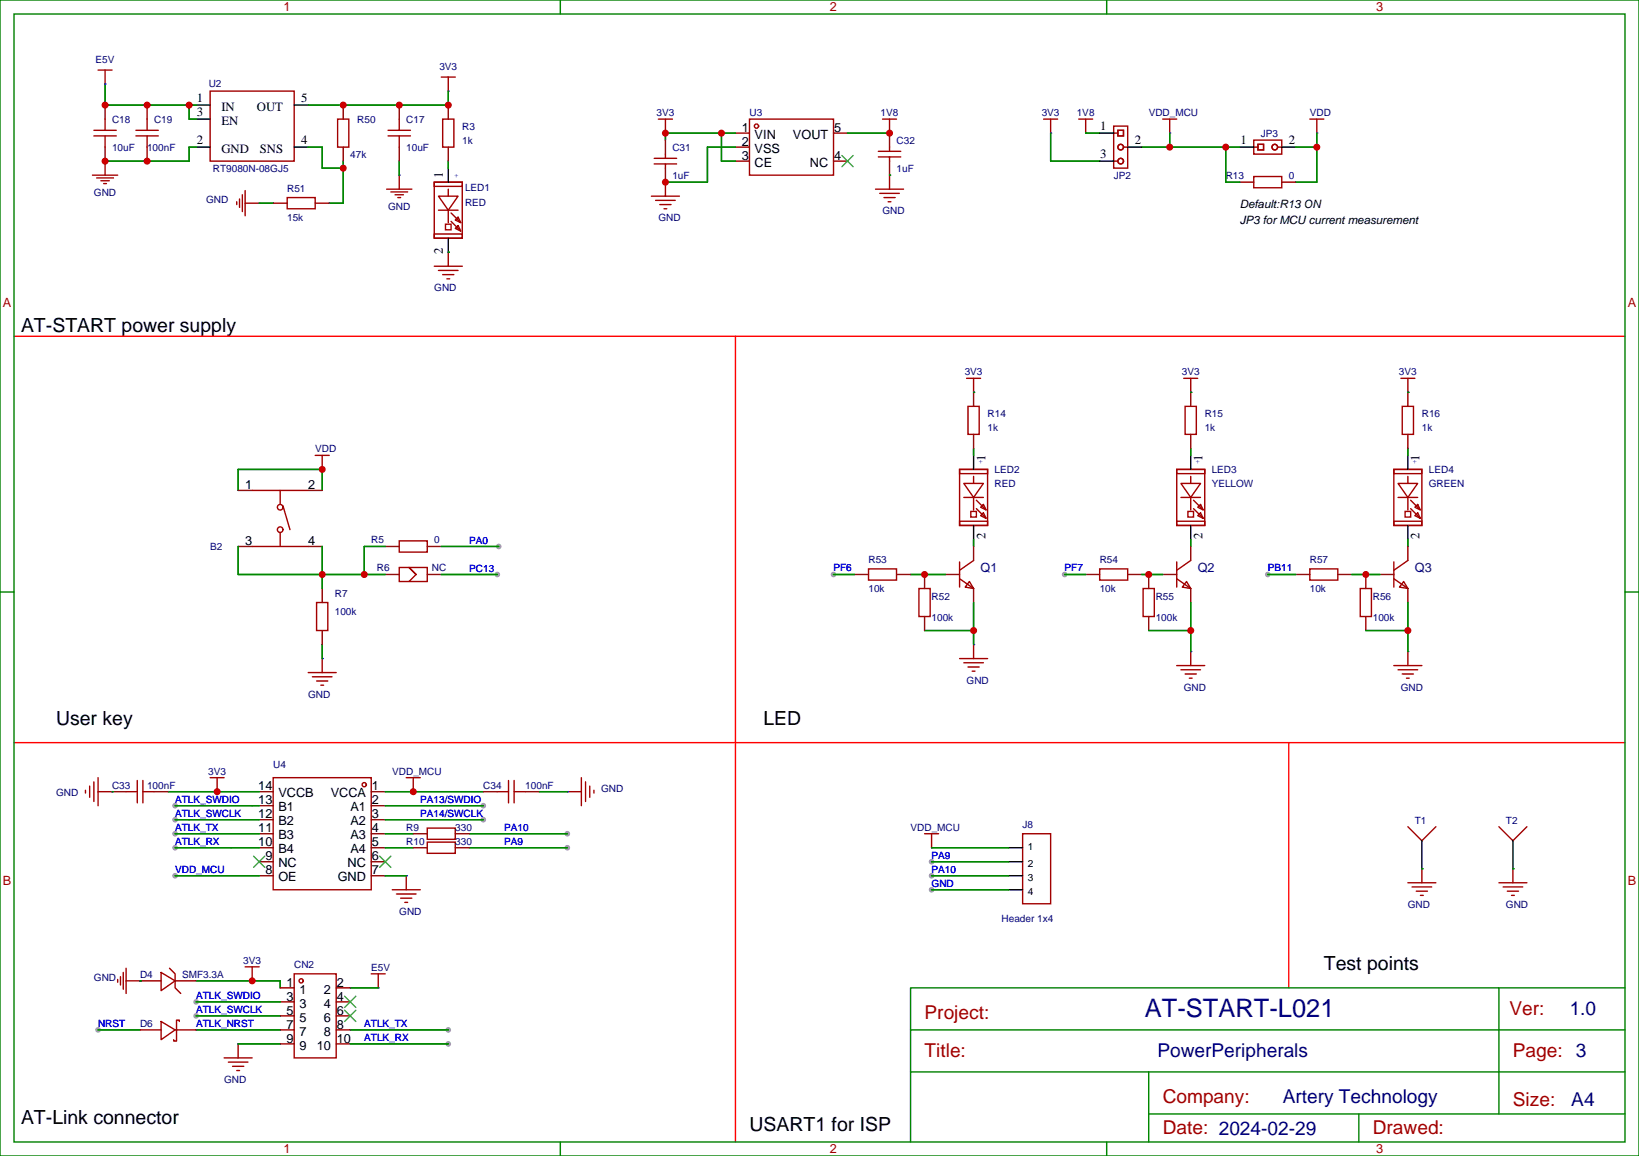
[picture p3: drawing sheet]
<svg xmlns="http://www.w3.org/2000/svg" width="413mm" height="291mm" viewBox="0 0 413 291" stroke-linecap="round" stroke-linejoin="round" font-family="sans-serif">
<g fill="#999">
<circle cx="49.4" cy="255.8" r=".71"/>
<circle cx="234.6" cy="217" r=".71"/>
<circle cx="234.6" cy="220.5" r=".71"/>
<circle cx="234.6" cy="224" r=".71"/>
<circle cx="112.9" cy="259.3" r=".71"/>
<circle cx="112.9" cy="262.8" r=".71"/>
<circle cx="125.2" cy="144.6" r=".71"/>
<circle cx="125.6" cy="137.6" r=".71"/>
<circle cx="24.7" cy="259.3" r=".71"/>
<circle cx="44.1" cy="220.5" r=".71"/>
<circle cx="49.4" cy="252.2" r=".71"/>
<circle cx="142.9" cy="213.4" r=".71"/>
<circle cx="44.1" cy="202.8" r=".71"/>
<circle cx="121.7" cy="202.8" r=".71"/>
<circle cx="121.7" cy="206.4" r=".71"/>
<circle cx="44.1" cy="206.4" r=".71"/>
<circle cx="44.1" cy="213.4" r=".71"/>
<circle cx="44.1" cy="209.9" r=".71"/>
<circle cx="142.9" cy="209.9" r=".71"/>
<circle cx="209.9" cy="144.6" r=".71"/>
<circle cx="268.1" cy="144.6" r=".71"/>
<circle cx="319.3" cy="144.6" r=".71"/>
</g>
<path d="M329.8 30h3.6M331.6 30v3.5" fill="none" stroke="#a10000" stroke-width=".35"/>
<circle cx="331.6" cy="33.5" r=".18" fill="#00f"/>
<path d="M93.5 245.2h3.5M95.2 245.2v3.5" fill="none" stroke="#a10000" stroke-width=".35"/>
<circle cx="95.2" cy="248.7" r=".18" fill="#00f"/>
<path d="M56.4 266.3h7.1M57.5 267.4h4.9M58.6 268.5h2.8M59.6 269.5h.7M60 262.8v3.5" fill="none" stroke="#a10000" stroke-width=".35"/>
<circle cx="60" cy="262.8" r=".18" fill="#00f"/>
<path d="M77.6 169.3h7.1M78.7 170.4h4.9M79.7 171.4h2.8M80.8 172.5h.7M81.1 165.8v3.5" fill="none" stroke="#a10000" stroke-width=".35"/>
<circle cx="81.1" cy="165.8" r=".18" fill="#00f"/>
<path d="M79.4 114.7h3.5M81.1 114.7v3.5" fill="none" stroke="#a10000" stroke-width=".35"/>
<circle cx="81.1" cy="118.2" r=".18" fill="#00f"/>
<path d="M232.8 209.9h3.6M234.6 209.9v3.5" fill="none" stroke="#a10000" stroke-width=".35"/>
<circle cx="234.6" cy="213.4" r=".18" fill="#00f"/>
<path d="M3.5 84.7h405.7M185.2 84.7v202.8M3.5 187h405.7M324.6 187v61.7" fill="none" stroke="#f00" stroke-width=".35"/>
<path d="M381 218.7v3.5M377.5 222.2h7M378.5 223.3h5M379.6 224.4h2.8M380.6 225.4h.8" fill="none" stroke="#a10000" stroke-width=".35"/>
<circle cx="381" cy="218.7" r=".18" fill="#00f"/>
<path d="M358.1 218.7v3.5M354.5 222.2h7.1M355.6 223.3h4.9M356.7 224.4h2.8M357.7 225.4h.7" fill="none" stroke="#a10000" stroke-width=".35"/>
<circle cx="358.1" cy="218.7" r=".18" fill="#00f"/>
<g fill="none" stroke="#a10000" stroke-width=".35">
<path d="M315.7 35.3h7.1v3.5h-7.1zM315.7 37h1.1M316.8 36.3h1.4v1.4h-1.4zM321.7 37h1.1M296.3 118.2h7.1v14.1h-7.1zM296.3 118.2h7.1v1h-7.1zM299.9 119.9v1.8M351 118.2h7.1v14.1h-7.1zM351 118.2h7.1v1h-7.1zM354.5 119.9v1.8M296.3 131.2h7.1v1.1h-7.1zM297.4 121.7h4.9l-2.4 3.5z"/>
<path d="M297.4 125.2h4.9M299.2 128.8h1.4v1.4h-1.4zM299.9 125.2v3.2M300.6 125.9l2.1 2.2M300.6 128.1l2.1 2.1M302.3 129.1l.7 1.4-1.4-.7zM302.3 127l.7 1.4-1.4-.7zM351 131.2h7.1v1.1h-7.1zM352.1 121.7h4.9l-2.5 3.5zM352.1 125.2h4.9M353.8 128.8h1.4v1.4h-1.4zM354.5 125.2v3.2"/>
<path d="M355.2 125.9l2.2 2.2M355.2 128.1l2.2 2.1M357 129.1l.7 1.4-1.4-.7zM357 127l.7 1.4-1.4-.7zM100.5 142.9h7.1v3.5h-7.1zM104.8 144.6l-1.8-1.7 1.8 1.7M104.8 144.6l-1.8 1.8M257.5 209.9h7.1v17.6h-7.1zM354.5 208.1l3.6 3.6 3.5-3.6M377.5 208.1l3.5 3.6 3.5-3.6"/>
<circle cx="321" cy="37" r=".71"/>
</g>
<path d="M312.2 37h3.5M322.8 37h3.5M299.9 114.7v3.5M354.5 114.7v3.5M299.9 132.3v3.5M354.5 132.3v3.5M254 213.4h3.5M254 217h3.5M358.1 211.7v7M381 211.7v7M254 220.5h3.5M254 224h3.5" fill="none" stroke="#000" stroke-width=".35"/>
<path d="M97 144.6h3.5M107.6 144.6h3.5" fill="none" stroke="#870000" stroke-width=".35"/>
<g fill="none" stroke="#008700" stroke-width=".35">
<path d="M326.3 37h5.3M331.6 33.5v12.4h-5.3M299.9 112.9v1.8M354.5 112.9v1.8M60 123.5v-5.3h21.1v5.3M81.1 162.3v3.5M234.6 213.4h19.4M234.6 217h19.4M234.6 220.5h19.4M234.6 224h19.4M49.4 246.9h21.2v1.8M49.4 255.8h21.2"/>
<path d="M49.4 259.3h21.2M88.2 248.7h7M60 262.8h10.6"/>
</g>
<g fill="#008700">
<circle cx="381" cy="218.7" r=".18"/>
<circle cx="358.1" cy="218.7" r=".18"/>
</g>
<g fill="none" stroke="#a10000" stroke-width=".35">
<path d="M271.6 30h3.6M273.4 30v3.5M315.7 44.4h7.1v2.9h-7.1zM63.5 137.6h14.1M63.5 123.5h14.1M70.6 123.5v3.5M70.6 134.1v3.5M71.3 127.4l1.7 5.9M100.5 136.2h7.1v2.8h-7.1zM79.7 151.7h2.8v7h-2.8zM74.1 245.2h10.6v21.1h-10.6z"/>
<circle cx="70.6" cy="133.3" r=".71"/>
<circle cx="70.6" cy="127.7" r=".71"/>
<circle cx="75.8" cy="246.9" r=".53"/>
</g>
<g fill="none" stroke="#870000" stroke-width=".35">
<path d="M312.2 45.9h3.5M322.8 45.9h3.5M60 137.6h3.5M60 123.5h3.5M77.6 137.6h3.5M77.6 123.5h3.5M97 137.6h3.5M107.6 137.6h3.5M81.1 148.2v3.5M81.1 158.7v3.6M70.6 248.7h3.5M70.6 252.2h3.5"/>
<path d="M70.6 259.3h3.5M70.6 255.8h3.5M84.7 248.7h3.5M84.7 252.2h3.5M84.7 259.3h3.5M84.7 255.8h3.5M70.6 262.8h3.5M84.7 262.8h3.5"/>
</g>
<path d="M60 137.6v7h37M81.1 137.6v10.6M97 137.6h-5.3v7M111.1 137.6h14.5M299.9 135.8v1.8M354.5 135.8v1.8M111.1 144.6h14.1M88.2 259.3h24.7M88.2 262.8h24.7" fill="none" stroke="#008700" stroke-width=".35"/>
<path d="M86.8 254.4l2.8 2.8M86.8 250.8l2.8 2.8M89.6 254.4l-2.8 2.8M89.6 250.8l-2.8 2.8" fill="none" stroke="#3c3" stroke-width=".35"/>
<g fill="none" stroke="#008000" stroke-width=".35">
<path d="M0 0h412.7v291h-412.7zM3.5 3.5h405.7v284h-405.7zM141.1 0v3.5M278.7 0v3.5M0 149h3.5M409.2 149h3.5M377.5 248.7v31.8M409.2 259.3h-179.9v10.6M409.2 248.7h-179.9v10.6M289.3 269.9v17.6M409.2 269.9h-179.9v17.6M141.1 287.5v3.5"/>
<path d="M278.7 287.5v3.5M289.3 280.5h119.9M342.2 280.5v7"/>
</g>
<circle cx="273.4" cy="33.5" r=".18" fill="#00f"/>
<path d="M292.8 30h3.5M294.6 30v3.5" fill="none" stroke="#a10000" stroke-width=".35"/>
<circle cx="294.6" cy="33.5" r=".18" fill="#00f"/>
<path d="M287.5 37h24.7M294.6 33.5v3.5M308.7 37v8.9h3.5M24.7 259.3h10.6" fill="none" stroke="#008700" stroke-width=".35"/>
<path d="M262.8 30h3.5M264.6 30v3.5M40.6 257.2l3.5 2.1-3.5 2.5zM45.2 257.2v-.4h-.8v5.3h-.7v-.3" fill="none" stroke="#a10000" stroke-width=".35"/>
<path d="M35.3 259.3h5.3M44.1 259.3h5.3" fill="none" stroke="#870000" stroke-width=".35"/>
<circle cx="264.6" cy="33.5" r=".18" fill="#00f"/>
<path d="M264.6 33.5v7.1h12.3M273.4 33.5h3.5" fill="none" stroke="#008700" stroke-width=".35"/>
<path d="M61.7 243.4h3.6M63.5 243.4v3.5" fill="none" stroke="#a10000" stroke-width=".35"/>
<circle cx="63.5" cy="246.9" r=".18" fill="#00f"/>
<g fill="none" stroke="#a10000" stroke-width=".35">
<path d="M68.8 195.8h24.7v28.2h-24.7zM102.3 195.8h3.5M104.1 195.8v3.5"/>
<circle cx="91.7" cy="197.6" r=".53"/>
</g>
<g fill="none" stroke="#870000" stroke-width=".35">
<path d="M65.3 199.3h3.5M93.5 199.3h3.5M65.3 202.8h3.5M65.3 206.4h3.5M65.3 209.9h3.5M65.3 213.4h3.5M65.3 217h3.5M93.5 202.8h3.5M93.5 206.4h3.5M93.5 209.9h3.5M93.5 213.4h3.5M93.5 217h3.5"/>
<path d="M65.3 220.5h3.5M93.5 220.5h3.5"/>
</g>
<path d="M63.9 215.5l2.8 2.9M66.7 215.5l-2.8 2.9M95.6 215.5l2.8 2.9M98.4 215.5l-2.8 2.9" fill="none" stroke="#3c3" stroke-width=".35"/>
<circle cx="104.1" cy="199.3" r=".18" fill="#00f"/>
<path d="M42.3 199.3h23M97 199.3h24.7M44.1 220.5h21.2" fill="none" stroke="#008700" stroke-width=".35"/>
<path d="M52.9 195.8h3.5M54.7 195.8v3.5" fill="none" stroke="#a10000" stroke-width=".35"/>
<circle cx="54.7" cy="199.3" r=".18" fill="#00f"/>
<path d="M98.8 224h7M99.8 225.1h5M100.9 226.1h2.8M102 227.2h.7M102.3 220.5v3.5" fill="none" stroke="#a10000" stroke-width=".35"/>
<circle cx="102.3" cy="220.5" r=".18" fill="#00f"/>
<path d="M44.1 213.4h21.2M44.1 202.8h21.2M44.1 206.4h21.2M97 213.4h7.1M97 202.8h24.7M97 206.4h24.7M118.2 213.4h24.7M97 220.5h5.3M49.4 252.2h21.2" fill="none" stroke="#008700" stroke-width=".35"/>
<path d="M165.8 30h3.5M167.6 30v3.5" fill="none" stroke="#a10000" stroke-width=".35"/>
<circle cx="167.6" cy="33.5" r=".18" fill="#00f"/>
<g fill="none" stroke="#a10000" stroke-width=".35">
<path d="M188.7 30h21.2v14.1h-21.2zM164 49.4h7.1M165.1 50.4h4.9M166.2 51.5h2.8M167.2 52.6h.7M167.6 45.9v3.5"/>
<circle cx="190.5" cy="31.8" r=".53"/>
</g>
<path d="M185.2 33.5h3.5M185.2 37h3.5M209.9 33.5h3.5M185.2 40.6h3.5M209.9 40.6h3.5" fill="none" stroke="#870000" stroke-width=".35"/>
<path d="M212 39.2l2.8 2.8M214.8 39.2l-2.8 2.8" fill="none" stroke="#3c3" stroke-width=".35"/>
<path d="M181.7 33.5v7.1h3.5M185.2 33.5h-17.6v1.8" fill="none" stroke="#008700" stroke-width=".35"/>
<circle cx="167.6" cy="45.9" r=".18" fill="#00f"/>
<path d="M164.7 39.9h5.7M167.6 38.8v1.1M164.7 41.3h5.7M167.6 41.3v1M220.5 47.6h7M221.5 48.7h5M222.6 49.7h2.8M223.7 50.8h.7M224 44.1v3.5" fill="none" stroke="#a10000" stroke-width=".35"/>
<path d="M167.6 35.3v3.5M167.6 42.3v3.6" fill="none" stroke="#870000" stroke-width=".35"/>
<path d="M185.2 37h-7v8.9h-10.6" fill="none" stroke="#008700" stroke-width=".35"/>
<circle cx="224" cy="44.1" r=".18" fill="#00f"/>
<path d="M221.2 39.5h5.6M221.2 38.1h5.6M224 37v1.1M224 39.5v1.1" fill="none" stroke="#a10000" stroke-width=".35"/>
<path d="M224 33.5v3.5M224 40.6v3.5" fill="none" stroke="#870000" stroke-width=".35"/>
<circle cx="224" cy="44.1" r=".18" fill="#008700"/>
<path d="M213.4 33.5h10.6" fill="none" stroke="#008700" stroke-width=".35"/>
<path d="M222.2 30h3.6M224 30v3.5" fill="none" stroke="#a10000" stroke-width=".35"/>
<circle cx="224" cy="33.5" r=".18" fill="#00f"/>
<g fill="none" stroke="#a10000" stroke-width=".35">
<path d="M21.5 199v.7M22.6 197.9v2.8M23.6 196.8v5M24.7 199.3h3.5M24.7 195.8v7M31.7 199.3h2.9M34.6 196.5v5.6M36 196.5v5.6M36 199.3h2.8M125.2 199.3h2.9M128.1 196.5v5.6M129.5 199.3h2.8"/>
<path d="M129.5 196.5v5.6"/>
</g>
<path d="M28.2 199.3h3.5M38.8 199.3h3.5M121.7 199.3h3.5M132.3 199.3h3.5" fill="none" stroke="#870000" stroke-width=".35"/>
<circle cx="28.2" cy="199.3" r=".18" fill="#00f"/>
<circle cx="28.2" cy="199.3" r=".18" fill="#008700"/>
<path d="M142.9 199.3h3.5M146.4 195.8v7M147.5 196.8v5M148.5 197.9v2.8M149.6 199v.7" fill="none" stroke="#a10000" stroke-width=".35"/>
<circle cx="142.9" cy="199.3" r=".18" fill="#00f"/>
<path d="M135.8 199.3h7.1" fill="none" stroke="#008700" stroke-width=".35"/>
<g fill="none" stroke="#a10000" stroke-width=".35">
<path d="M111.1 19.4h3.6M112.9 19.4v3.5M280.5 31.8h3.5v10.5h-3.5zM280.5 33.5h1M281.5 32.8h1.4v1.4h-1.4zM282.9 37h1.1M280.5 40.6h1"/>
<circle cx="282.2" cy="37" r=".71"/>
<circle cx="282.2" cy="40.6" r=".71"/>
</g>
<path d="M276.9 33.5h3.6M284 37h3.5M276.9 40.6h3.6" fill="none" stroke="#000" stroke-width=".35"/>
<circle cx="112.9" cy="22.9" r=".18" fill="#00f"/>
<path d="M97.4 47.6h6.3M98.4 48.3h4.3M99.5 49h2.1M100.2 49.7h.7M100.5 44.1v3.5" fill="none" stroke="#a10000" stroke-width=".35"/>
<circle cx="100.5" cy="44.1" r=".18" fill="#00f"/>
<path d="M59.6 50.8v.7M60.3 50.1v2.1M61 49v4.3M61.7 51.2h3.6M61.7 48v6.3" fill="none" stroke="#a10000" stroke-width=".35"/>
<circle cx="65.3" cy="51.2" r=".18" fill="#00f"/>
<path d="M23.3 44.1h6.3M24.3 44.8h4.3M25.4 45.5h2.1M26.1 46.2h.7M26.5 40.6v3.5" fill="none" stroke="#a10000" stroke-width=".35"/>
<circle cx="26.5" cy="40.6" r=".18" fill="#00f"/>
<g fill="none" stroke="#a10000" stroke-width=".35">
<path d="M24.7 17.6h3.5M26.5 17.6v3.6M23.6 34.2h5.7M23.6 32.8h5.7M26.5 30v2.8M26.5 34.2v2.8M34.2 34.2h5.7M34.2 32.8h5.7M37 30v2.8M37 34.2v2.8M52.9 22.9h21.2v17.7h-21.2zM97.7 34.2h5.7"/>
<path d="M97.7 32.8h5.7M100.5 30v2.8M100.5 34.2v2.8M72.3 49.7h7.1v2.9h-7.1z"/>
</g>
<path d="M49.4 26.5h3.5M49.4 37h3.5M49.4 30h3.5M74.1 26.5h3.5M74.1 37h3.5" fill="none" stroke="#000" stroke-width=".35"/>
<path d="M26.5 21.2v5.3h22.9M47.6 26.5v3.5h1.8M49.4 37h-1.8v3.6h-21.1M77.6 37h3.5v5.3h5.3M112.9 22.9v3.6h-35.3M65.3 51.2h3.5M86.4 40.6v10.6h-3.5M100.5 40.6v3.5" fill="none" stroke="#008700" stroke-width=".35"/>
<path d="M26.5 26.5v3.5M26.5 37v3.6M37 26.5v3.5M37 37v3.6M100.5 26.5v3.5M100.5 37v3.6M68.8 51.2h3.5M79.4 51.2h3.5" fill="none" stroke="#870000" stroke-width=".35"/>
<circle cx="26.5" cy="21.2" r=".18" fill="#00f"/>
<path d="M109.4 67h7M110.4 68.1h5M111.5 69.1h2.8M112.5 70.2h.7M112.9 63.5v3.5" fill="none" stroke="#a10000" stroke-width=".35"/>
<circle cx="112.9" cy="63.5" r=".18" fill="#00f"/>
<path d="M109.4 45.9h7v14.1h-7zM109.4 58.9h7v1.1h-7zM109.4 45.9h7v1h-7zM110.4 49.4h5l-2.5 3.5zM110.4 52.9h5M112.2 56.4h1.4v1.5h-1.4zM112.9 47.6v1.8M112.9 52.9v3.2M113.6 53.6l2.1 2.1M113.6 55.7l2.1 2.2M115.4 56.8l.7 1.4-1.4-.7zM115.4 54.7l.7 1.4-1.4-.7z" fill="none" stroke="#a10000" stroke-width=".35"/>
<path d="M112.9 42.3v3.6M112.9 60v3.5" fill="none" stroke="#000" stroke-width=".35"/>
<path d="M112.9 40.6v1.7" fill="none" stroke="#008700" stroke-width=".35"/>
<circle cx="112.9" cy="63.5" r=".18" fill="#008700"/>
<path d="M111.5 30h2.8v7h-2.8zM29.6 246.6v.7M30.3 245.9v2.1M31 244.8v4.3M31.7 246.9h3.6M31.7 243.8v6.3" fill="none" stroke="#a10000" stroke-width=".35"/>
<path d="M112.9 26.5v3.5M112.9 37v3.6" fill="none" stroke="#870000" stroke-width=".35"/>
<circle cx="35.3" cy="246.9" r=".18" fill="#00f"/>
<path d="M40.6 244.8l3.5 2.1-3.5 2.5zM42.7 243.8l1.4 1.4v3.5l1.4 1.4" fill="none" stroke="#a10000" stroke-width=".35"/>
<path d="M35.3 246.9h5.3M44.1 246.9h5.3" fill="none" stroke="#870000" stroke-width=".35"/>
<circle cx="35.3" cy="246.9" r=".18" fill="#008700"/>
<g fill="none" stroke="#a10000" stroke-width=".35">
<path d="M85 30h2.8v7h-2.8zM243.4 95.2h3.5M245.2 95.2v3.6M241.7 118.2h7v14.1h-7zM241.7 118.2h7v1h-7zM243.8 102.3h2.8v7.1h-2.8zM245.2 119.9v1.8M298.4 102.3h2.9v7.1h-2.9zM353.1 102.3h2.9v7.1h-2.9zM241.7 131.2h7v1.1h-7zM242.7 121.7h4.9l-2.4 3.5zM242.7 125.2h4.9"/>
<path d="M244.5 128.8h1.4v1.4h-1.4zM245.2 125.2v3.2M245.9 125.9l2.1 2.2M245.9 128.1l2.1 2.1M247.6 129.1l.8 1.4-1.5-.7zM247.6 127l.8 1.4-1.5-.7zM241.7 141.5v6.3M241.7 145.7l3.5 2.5M244.1 146.4l1.1 1.8-2.1-.4zM245.2 141.1l-3.5 2.5M296.3 141.5v6.3M296.3 145.7l3.6 2.5"/>
<path d="M298.8 146.4l1.1 1.8-2.2-.4zM299.9 141.1l-3.6 2.5M351 141.5v6.3M351 145.7l3.5 2.5M353.5 146.4l1 1.8-2.1-.4zM354.5 141.1l-3.5 2.5M107.6 208.5h7.1v2.8h-7.1zM107.6 212h7.1v2.8h-7.1z"/>
</g>
<g fill="none" stroke="#870000" stroke-width=".35">
<path d="M86.4 26.5v3.5M86.4 37v3.6M245.2 98.8v3.5M299.9 98.8v3.5M354.5 98.8v3.5M245.2 109.4v3.5M299.9 109.4v3.5M354.5 109.4v3.5M245.2 137.6v3.5M299.9 137.6v3.5M354.5 137.6v3.5M238.1 144.6h3.6"/>
<path d="M245.2 148.2v3.5M292.8 144.6h3.5M299.9 148.2v3.5M347.5 144.6h3.5M354.5 148.2v3.5M104.1 209.9h3.5M104.1 213.4h3.5M114.7 209.9h3.5M114.7 213.4h3.5"/>
</g>
<path d="M245.2 112.9v1.8M245.2 135.8v1.8M44.1 209.9h21.2M97 209.9h7.1M118.2 209.9h24.7" fill="none" stroke="#008700" stroke-width=".35"/>
<path d="M245.2 114.7v3.5M245.2 132.3v3.5" fill="none" stroke="#000" stroke-width=".35"/>
<circle cx="245.2" cy="98.8" r=".18" fill="#00f"/>
<circle cx="245.2" cy="98.8" r=".18" fill="#008700"/>
<path d="M241.7 165.8h7M242.7 166.9h4.9M243.8 167.9h2.8M244.8 169h.7M245.2 162.3v3.5" fill="none" stroke="#a10000" stroke-width=".35"/>
<circle cx="245.2" cy="162.3" r=".18" fill="#00f"/>
<path d="M209.9 144.6h5.3M229.3 144.6h8.8M232.8 158.7h12.4M245.2 151.7v10.6" fill="none" stroke="#008700" stroke-width=".35"/>
<path d="M298.1 95.2h3.5M299.9 95.2v3.6M218.7 143.2h7.1v2.8h-7.1zM231.4 148.2h2.8v7h-2.8z" fill="none" stroke="#a10000" stroke-width=".35"/>
<path d="M215.2 144.6h3.5M225.8 144.6h3.5M232.8 144.6v3.6M232.8 155.2v3.5" fill="none" stroke="#870000" stroke-width=".35"/>
<circle cx="299.9" cy="98.8" r=".18" fill="#00f"/>
<circle cx="299.9" cy="98.8" r=".18" fill="#008700"/>
<path d="M352.8 95.2h3.5M354.5 95.2v3.6M276.9 143.2h7.1v2.8h-7.1z" fill="none" stroke="#a10000" stroke-width=".35"/>
<path d="M273.4 144.6h3.5M284 144.6h3.5" fill="none" stroke="#870000" stroke-width=".35"/>
<path d="M268.1 144.6h5.3M287.5 144.6h5.3" fill="none" stroke="#008700" stroke-width=".35"/>
<circle cx="354.5" cy="98.8" r=".18" fill="#00f"/>
<circle cx="354.5" cy="98.8" r=".18" fill="#008700"/>
<path d="M287.9 148.2h2.8v7h-2.8zM296.3 167.6h7.1M297.4 168.6h4.9M298.4 169.7h2.9M299.5 170.7h.7M299.9 164v3.6" fill="none" stroke="#a10000" stroke-width=".35"/>
<path d="M289.3 144.6v3.6M289.3 155.2v3.5" fill="none" stroke="#870000" stroke-width=".35"/>
<circle cx="299.9" cy="164" r=".18" fill="#00f"/>
<path d="M289.3 158.7h10.6M299.9 151.7v12.3" fill="none" stroke="#008700" stroke-width=".35"/>
<path d="M342.5 148.2h2.9v7h-2.9zM351 167.6h7.1M352.1 168.6h4.9M353.1 169.7h2.9M354.2 170.7h.7M354.5 164v3.6" fill="none" stroke="#a10000" stroke-width=".35"/>
<path d="M344 144.6v3.6M344 155.2v3.5" fill="none" stroke="#870000" stroke-width=".35"/>
<circle cx="354.5" cy="164" r=".18" fill="#00f"/>
<path d="M329.8 143.2h7.1v2.8h-7.1z" fill="none" stroke="#a10000" stroke-width=".35"/>
<path d="M326.3 144.6h3.5M336.9 144.6h3.5" fill="none" stroke="#870000" stroke-width=".35"/>
<path d="M319.3 144.6h7M340.4 144.6h7.1M344 158.7h10.5M354.5 151.7v12.3" fill="none" stroke="#008700" stroke-width=".35"/>
<g fill="#c00">
<circle cx="81.1" cy="118.2" r=".88"/>
<circle cx="331.6" cy="37" r=".88"/>
<circle cx="63.5" cy="246.9" r=".88"/>
<circle cx="81.1" cy="144.6" r=".88"/>
<circle cx="91.7" cy="144.6" r=".88"/>
<circle cx="294.6" cy="37" r=".88"/>
<circle cx="308.7" cy="37" r=".88"/>
<circle cx="104.1" cy="199.3" r=".88"/>
<circle cx="54.7" cy="199.3" r=".88"/>
<circle cx="181.7" cy="33.5" r=".88"/>
<circle cx="167.6" cy="33.5" r=".88"/>
<circle cx="167.6" cy="45.9" r=".88"/>
<circle cx="224" cy="33.5" r=".88"/>
<circle cx="112.9" cy="26.5" r=".88"/>
<circle cx="100.5" cy="26.5" r=".88"/>
<circle cx="86.4" cy="26.5" r=".88"/>
<circle cx="86.4" cy="42.3" r=".88"/>
<circle cx="37" cy="40.6" r=".88"/>
<circle cx="26.5" cy="40.6" r=".88"/>
<circle cx="26.5" cy="26.5" r=".88"/>
<circle cx="37" cy="26.5" r=".88"/>
<circle cx="47.6" cy="26.5" r=".88"/>
<circle cx="245.2" cy="158.7" r=".88"/>
<circle cx="232.8" cy="144.6" r=".88"/>
<circle cx="289.3" cy="144.6" r=".88"/>
<circle cx="299.9" cy="158.7" r=".88"/>
<circle cx="344" cy="144.6" r=".88"/>
<circle cx="354.5" cy="158.7" r=".88"/>
</g>
<text font-size="6.4" fill="#000080" x="288.3" y="255.9">AT-START-L021</text>
<g font-size="4.9">
<text x="5.3" y="83.7">AT-START power supply</text>
<text x="14.1" y="182.5">User key</text>
<text x="192.3" y="182.5">LED</text>
<text x="333.4" y="244.2">Test points</text>
<text x="5.3" y="283">AT-Link connector</text>
<text x="188.7" y="284.8">USART1 for ISP</text>
</g>
<g font-size="4.8" fill="#a00000">
<text x="232.8" y="256.6">Project:</text>
<text x="380.1" y="255.4">Ver:</text>
<text x="232.8" y="266">Title:</text>
<text x="381" y="266">Page: 3</text>
<text x="292.8" y="277.7">Company:</text>
<text x="381" y="278.4">Size:</text>
<text x="292.8" y="285.4">Date: 2024-02-29</text>
<text x="345.7" y="285.4">Drawed:</text>
</g>
<g font-size="4.8" fill="#000080">
<text x="395.3" y="255.4">1.0</text>
<text x="291.5" y="266">PowerPeripherals</text>
<text x="323" y="277.7">Artery Technology</text>
<text x="395.7" y="278.4">A4</text>
</g>
<g font-size="3.2" fill="#a00000">
<text x="71.4" y="2.7">1</text>
<text x="209" y="2.7">2</text>
<text x="346.6" y="2.7">3</text>
<text x=".7" y="77.3">A</text>
<text x="409.9" y="77.3">A</text>
<text x=".7" y="222.8">B</text>
<text x="409.9" y="222.8">B</text>
<text x="71.4" y="290.2">1</text>
<text x="209" y="290.2">2</text>
<text x="346.6" y="290.2">3</text>
</g>
<g font-size="3.2">
<text x="49.5" y="25.7">1</text>
<text x="49.5" y="29.3">3</text>
<text x="55.7" y="28">IN</text>
<text x="64.7" y="28">OUT</text>
<text x="75.8" y="25.7">5</text>
<text x="55.7" y="31.6">EN</text>
<text x="186.8" y="33.2">1</text>
<text x="190" y="35">VIN</text>
<text x="199.7" y="35">VOUT</text>
<text x="210.1" y="33.2">5</text>
<text x="277.1" y="32.8">1</text>
<text x="49.5" y="36.3">2</text>
<text x="55.7" y="38.6">GND</text>
<text x="65.4" y="38.6">SNS</text>
<text x="75.8" y="36.3">4</text>
<text x="186.8" y="36.7">2</text>
<text x="186.8" y="40.2">3</text>
<text x="190" y="38.5">VSS</text>
<text x="210.1" y="40.2">4</text>
<text x="277.1" y="39.9">3</text>
<text x="285.8" y="36.3">2</text>
<text x="312.4" y="36.3">1</text>
<text x="324.6" y="36.3">2</text>
<text x="111.5" y="44.7" transform="rotate(-90 111.5 44.7)">1</text>
<text x="190" y="42">CE</text>
<text x="204" y="42">NC</text>
<text x="111.5" y="64" transform="rotate(-90 111.5 64)">2</text>
<text x="248.1" y="116.1" transform="rotate(-90 248.1 116.1)">1</text>
<text x="302.8" y="116.1" transform="rotate(-90 302.8 116.1)">1</text>
<text x="357.5" y="116.1" transform="rotate(-90 357.5 116.1)">1</text>
<text x="61.7" y="123.2">1</text>
<text x="77.6" y="123.2">2</text>
<text x="61.7" y="137.3">3</text>
<text x="77.6" y="137.3">4</text>
<text x="248.1" y="135.7" transform="rotate(-90 248.1 135.7)">2</text>
<text x="302.8" y="135.7" transform="rotate(-90 302.8 135.7)">2</text>
<text x="357.5" y="135.7" transform="rotate(-90 357.5 135.7)">2</text>
<text x="65" y="202.5">13</text>
<text x="65" y="199">14</text>
<text x="70.1" y="200.8">VCCB</text>
<text x="83.3" y="200.8">VCCA</text>
<text x="93.7" y="199">1</text>
<text x="93.7" y="202.5">2</text>
<text x="65" y="209.6">11</text>
<text x="65" y="206.1">12</text>
<text x="70.1" y="207.8">B2</text>
<text x="70.1" y="204.3">B1</text>
<text x="88.3" y="204.3">A1</text>
<text x="88.3" y="207.8">A2</text>
<text x="93.7" y="206.1">3</text>
<text x="93.7" y="209.6">4</text>
<text x="65" y="213.1">10</text>
<text x="70.1" y="214.9">B4</text>
<text x="70.1" y="211.3">B3</text>
<text x="88.3" y="211.3">A3</text>
<text x="88.3" y="214.9">A4</text>
<text x="93.7" y="213.1">5</text>
<text x="66.8" y="220.2">8</text>
<text x="66.8" y="216.6">9</text>
<text x="70.1" y="221.9">OE</text>
<text x="70.1" y="218.4">NC</text>
<text x="85.1" y="221.9">GND</text>
<text x="87.5" y="218.4">NC</text>
<text x="93.7" y="216.6">6</text>
<text x="93.7" y="220.2">7</text>
<text x="72.1" y="248.4">1</text>
<text x="72.1" y="251.9">3</text>
<text x="75.4" y="250.2">1</text>
<text x="81.6" y="250.2">2</text>
<text x="84.8" y="251.9">4</text>
<text x="84.8" y="248.4">2</text>
<text x="72.1" y="255.4">5</text>
<text x="75.4" y="253.7">3</text>
<text x="75.4" y="257.2">5</text>
<text x="81.6" y="257.2">6</text>
<text x="81.6" y="253.7">4</text>
<text x="84.8" y="255.4">6</text>
<text x="72.1" y="259">7</text>
<text x="72.1" y="262.5">9</text>
<text x="75.4" y="260.7">7</text>
<text x="81.6" y="260.7">8</text>
<text x="84.8" y="262.5">10</text>
<text x="84.8" y="259">8</text>
<text x="75.4" y="264.3">9</text>
<text x="79.8" y="264.3">10</text>
</g>
<g font-size="3.2" fill="#000080">
<text x="246.9" y="144">Q1</text>
<text x="301.6" y="144">Q2</text>
<text x="356.3" y="144">Q3</text>
</g>
<g font-size="2.9">
<text x="312.2" y="52.3">Default:R13 ON</text>
<text x="312.2" y="56.3">JP3 for MCU current measurement</text>
</g>
<g font-size="2.5" fill="#000080">
<text x="24.1" y="15.9">E5V</text>
<text x="110.6" y="17.6">3V3</text>
<text x="52.6" y="21.8">U2</text>
<text x="165.3" y="29.2">3V3</text>
<text x="188.7" y="29.2">U3</text>
<text x="221.8" y="29.2">1V8</text>
<text x="262.3" y="29.2">3V3</text>
<text x="271.2" y="29.2">1V8</text>
<text x="289.3" y="29.2">VDD_MCU</text>
<text x="329.8" y="29.2">VDD</text>
<text x="28.2" y="31">C18</text>
<text x="38.8" y="31">C19</text>
<text x="90" y="31">R50</text>
<text x="102.3" y="31">C17</text>
<text x="116.4" y="32.8">R3</text>
<text x="317.5" y="34.4">JP3</text>
<text x="28.2" y="38.1">10uF</text>
<text x="37" y="38.1">100nF</text>
<text x="88.2" y="39.8">47k</text>
<text x="102.3" y="38.1">10uF</text>
<text x="116.4" y="36.3">1k</text>
<text x="169.3" y="38.1">C31</text>
<text x="225.8" y="36.3">C32</text>
<text x="53.6" y="43.4">RT9080N-08GJ5</text>
<text x="169.3" y="45.1">1uF</text>
<text x="225.8" y="43.3">1uF</text>
<text x="280.5" y="45.1">JP2</text>
<text x="308.7" y="45.1">R13</text>
<text x="324.6" y="45.1">0</text>
<text x="23.7" y="49.4">GND</text>
<text x="51.9" y="51.2">GND</text>
<text x="72.3" y="48.3">R51</text>
<text x="97.7" y="52.9">GND</text>
<text x="117.1" y="48.1">LED1</text>
<text x="117.1" y="52">RED</text>
<text x="222.2" y="53.9">GND</text>
<text x="72.3" y="55.7">15k</text>
<text x="165.8" y="55.7">GND</text>
<text x="109.4" y="73.3">GND</text>
<text x="242.9" y="94.5">3V3</text>
<text x="297.6" y="94.5">3V3</text>
<text x="352.3" y="94.5">3V3</text>
<text x="248.7" y="105.1">R14</text>
<text x="303.4" y="105.1">R15</text>
<text x="358.1" y="105.1">R16</text>
<text x="79.4" y="113.9">VDD</text>
<text x="248.7" y="108.6">1k</text>
<text x="303.4" y="108.6">1k</text>
<text x="358.1" y="108.6">1k</text>
<text x="250.5" y="119.2">LED2</text>
<text x="305.2" y="119.2">LED3</text>
<text x="359.8" y="119.2">LED4</text>
<text x="250.5" y="122.7">RED</text>
<text x="305.2" y="122.7">YELLOW</text>
<text x="359.8" y="122.7">GREEN</text>
<text x="93.5" y="136.8">R5</text>
<text x="109.4" y="136.8">0</text>
<text x="52.9" y="138.6">B2</text>
<text x="94.9" y="143.8">R6</text>
<text x="108.7" y="143.8">NC</text>
<text x="218.7" y="141.7">R53</text>
<text x="276.9" y="141.7">R54</text>
<text x="329.8" y="141.7">R57</text>
<text x="218.7" y="149.1">10k</text>
<text x="276.9" y="149.1">10k</text>
<text x="329.8" y="149.1">10k</text>
<text x="84.3" y="150.2">R7</text>
<text x="84.3" y="154.8">100k</text>
<text x="234.6" y="150.9">R52</text>
<text x="291" y="150.9">R55</text>
<text x="345.7" y="150.9">R56</text>
<text x="234.6" y="156.2">100k</text>
<text x="291" y="156.2">100k</text>
<text x="345.7" y="156.2">100k</text>
<text x="243.4" y="172.1">GND</text>
<text x="298.1" y="173.9">GND</text>
<text x="352.8" y="173.9">GND</text>
<text x="77.6" y="175.6">GND</text>
<text x="52.4" y="195">3V3</text>
<text x="68.8" y="193.3">U4</text>
<text x="98.8" y="195">VDD_MCU</text>
<text x="14.1" y="200.3">GND</text>
<text x="28.2" y="198.6">C33</text>
<text x="37" y="198.6">100nF</text>
<text x="121.7" y="198.6">C34</text>
<text x="132.3" y="198.6">100nF</text>
<text x="151.4" y="199.3">GND</text>
<text x="102.3" y="209.1">R9</text>
<text x="114.7" y="209.1">330</text>
<text x="229.3" y="209.1">VDD_MCU</text>
<text x="257.5" y="208.4">J8</text>
<text x="356.3" y="207.4">T1</text>
<text x="379.2" y="207.4">T2</text>
<text x="102.3" y="212.7">R10</text>
<text x="114.7" y="212.7">330</text>
<text x="100.5" y="230.3">GND</text>
<text x="252.2" y="232.1">Header 1x4</text>
<text x="354.5" y="228.6">GND</text>
<text x="379.2" y="228.6">GND</text>
<text x="61.3" y="242.7">3V3</text>
<text x="74.1" y="243.7">CN2</text>
<text x="93.5" y="244.4">E5V</text>
<text x="23.7" y="246.9">GND</text>
<text x="35.3" y="246.2">D4</text>
<text x="45.9" y="246.2">SMF3.3A</text>
<text x="35.3" y="258.5">D6</text>
<text x="56.4" y="272.6">GND</text>
</g>
<g font-size="2.5" fill="#00f">
<text x="118.2" y="136.9">PA0</text>
<text x="118.2" y="144">PC13</text>
<text x="209.9" y="143.9">PF6</text>
<text x="268.1" y="143.9">PF7</text>
<text x="319.3" y="143.9">PB11</text>
<text x="44.1" y="202.1">ATLK_SWDIO</text>
<text x="105.8" y="202.1">PA13/SWDIO</text>
<text x="44.1" y="205.6">ATLK_SWCLK</text>
<text x="44.1" y="209.1">ATLK_TX</text>
<text x="105.8" y="205.6">PA14/SWCLK</text>
<text x="127" y="209.1">PA10</text>
<text x="44.1" y="212.7">ATLK_RX</text>
<text x="127" y="212.7">PA9</text>
<text x="44.1" y="219.7">VDD_MCU</text>
<text x="234.6" y="216.3">PA9</text>
<text x="234.6" y="219.8">PA10</text>
<text x="234.6" y="223.4">GND</text>
<text x="49.4" y="251.5">ATLK_SWDIO</text>
<text x="49.4" y="255">ATLK_SWCLK</text>
<text x="24.7" y="258.5">NRST</text>
<text x="49.4" y="258.5">ATLK_NRST</text>
<text x="91.7" y="258.5">ATLK_TX</text>
<text x="91.7" y="262.1">ATLK_RX</text>
</g>
<g font-size="2.5">
<text x="258.8" y="214.1">1</text>
<text x="258.8" y="218.3">2</text>
<text x="258.8" y="221.8">3</text>
<text x="258.8" y="225.3">4</text>
</g>
<g font-size="1.9" fill="#00f">
<text x="115.5" y="44.8" transform="rotate(-90 115.5 44.8)">+</text>
<text x="247.5" y="116.9" transform="rotate(-90 247.5 116.9)">+</text>
<text x="302.2" y="116.9" transform="rotate(-90 302.2 116.9)">+</text>
<text x="356.8" y="116.9" transform="rotate(-90 356.8 116.9)">+</text>
</g>
</svg>
